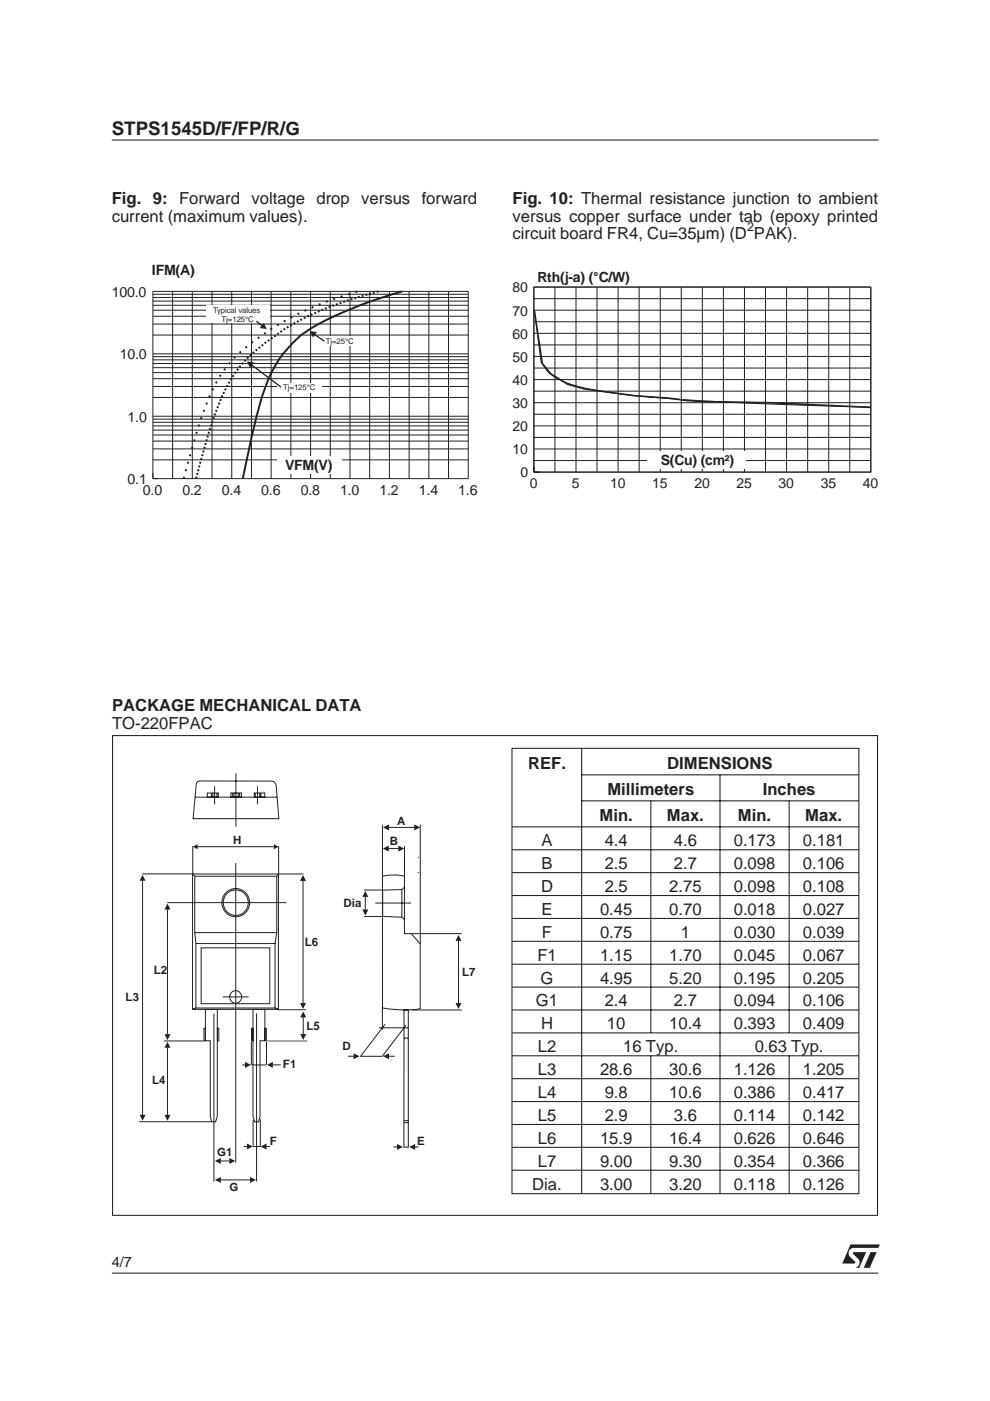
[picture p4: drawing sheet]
<svg xmlns="http://www.w3.org/2000/svg" width="210mm" height="297mm" viewBox="0 0 210 297" stroke-linecap="round" stroke-linejoin="round" font-family="sans-serif">
<path d="M23.7 269.9h162.5" fill="none" stroke="#231f20" stroke-width=".22"/>
<g fill="#231f20">
<path d="M184.6 265.5h1.3l-1.5 3.3h-1.3z" fill-rule="evenodd"/>
<path d="M180.3 263.8h6.3l-.4 .8h-5.1a1.13 1.13 0 0 0-1.1 .7 1.13 1.13 0 0 0 .3 1.2l1 1v.3l-2.7 .1z" fill-rule="evenodd"/>
<path d="M180.9 265.5h2.7l-1.4 3.3h-.7a1.18 1.18 0 0 0 .5-1.9l-1.1-1z" fill-rule="evenodd"/>
</g>
<path d="M23.7 29.7h162.6M23.9 156h162.2v101.7h-162.2z" fill="none" stroke="#231f20" stroke-width=".22"/>
<g fill="none" stroke="#231f20" stroke-width=".21">
<path d="M40.9 179.4v5.9M41.4 169h17.3M41.9 165.8l.5-.2h15.3a1.08 1.08 0 0 1 .8 .8l.6 7.2h-18.2l.7-7.3zM44 168.1h2.3v.9h-2.3zM44.8 168.2v.8M45.1 168.2v.8M45.5 166.7v3.8M46 168.2v.8M48.9 168.1h2.3v.9h-2.3zM49.3 168.2v.8M49.6 168.1v.9M50 164v11.3"/>
<path d="M50.5 168.1v.9M50.8 168.2v.8M53.9 168.1h2.2v.9h-2.2zM54.1 168.2v.8M54.6 166.7v3.8M55.1 168.2v.8M55.3 168.2v.8M59.1 179.4v5.9h5.3M30.2 185.3h10.6M35.5 191.4h25.2M40.8 185.3h18.2v28.7h-18.2zM40.9 185.3l.4 .5"/>
<path d="M41.3 185.8h17.4v11.9h-17.4zM41.3 197.8l.2 2.2M50 183v63.5M58.7 197.7l-.4 2.4M59 185.3l-.3 .5M41.5 200.1h16.8v13.6h-16.8zM41.5 213.7l-.7 .3M45.4 214.9v35.6M47.2 211.4h5.5M54.4 214.9v35.6M58.3 213.7l.7 .3M58.9 214.1h5.9"/>
<path d="M29.5 237.8h15.2M34.8 220.7h8.3M53.3 220.8v5M53.4 225.8h3M56.5 220.9v4.9M57.8 225.8h1.7"/>
<circle cx="50" cy="191.4" r="2.97"/>
<circle cx="50" cy="191.4" r="2.68"/>
<circle cx="50" cy="211.4" r="1.3"/>
</g>
<path d="M56.6 225.8l1.2-.7v1.3z" fill="#231f20"/>
<path d="M56.4 243.1h.8" fill="none" stroke="#231f20" stroke-width=".21"/>
<path d="M55.2 243.1l1.3-.6v1.2z" fill="#231f20"/>
<path d="M53.7 237.4v5.7M55.2 237.3v5.8h-1.6M46.8 246.1h1.9" fill="none" stroke="#231f20" stroke-width=".21"/>
<g fill="#231f20">
<path d="M45.6 246.1l1.2-.6v1.3z"/>
<path d="M48.6 245.5l1.3 .6-1.3 .7z"/>
</g>
<path d="M46.8 250.2h6.3" fill="none" stroke="#231f20" stroke-width=".21"/>
<g fill="#231f20">
<path d="M45.6 250.2l1.2-.7v1.3z"/>
<path d="M53 249.5l1.3 .7-1.3 .6z"/>
</g>
<path d="M30.2 186.7v49.7" fill="none" stroke="#231f20" stroke-width=".21"/>
<g fill="#231f20">
<path d="M30.2 185.5l.7 1.2h-1.3z"/>
<path d="M29.6 236.4h1.3l-.7 1.2z"/>
</g>
<path d="M35.5 192.8v26.5" fill="none" stroke="#231f20" stroke-width=".21"/>
<g fill="#231f20">
<path d="M35.5 191.6l.6 1.2h-1.2z"/>
<path d="M34.9 219.3h1.2l-.6 1.2z"/>
</g>
<path d="M64.2 186.7v26" fill="none" stroke="#231f20" stroke-width=".21"/>
<g fill="#231f20">
<path d="M64.2 185.5l.7 1.3h-1.3z"/>
<path d="M63.6 212.7h1.3l-.7 1.2z"/>
</g>
<path d="M35.5 222.1v14.3" fill="none" stroke="#231f20" stroke-width=".21"/>
<g fill="#231f20">
<path d="M35.5 220.9l.6 1.3h-1.2z"/>
<path d="M34.9 236.4h1.2l-.6 1.2z"/>
</g>
<path d="M41.8 179.5h16.4" fill="none" stroke="#231f20" stroke-width=".21"/>
<g fill="#231f20">
<path d="M40.9 179.5l1-.5v1.1z"/>
<path d="M58.1 179l.9 .5-.9 .6z"/>
</g>
<g fill="none" stroke="#231f20" stroke-width=".21">
<path d="M77.2 188.7h3.8M77.2 194.3h3.8M77.5 190.1v2.8M79.6 191.5h7.6M81.1 185.8l2-.3 2.6 .2v12.3h1.5l1.9 2.1v13.8l-1.8 .2h-2.2l-4-.4zM81.1 188.7l4.1-.1v5.9l-4.1-.2zM85.3 194.5l.4 .5M85.7 188.1l-.4 .5M88.6 181.8h.1M88.6 185h.1M85.6 217.9h.9M85.7 214.1h.9v23.9h-1z"/>
<path d="M85.7 220.1h.8M85.7 237.6h.9"/>
</g>
<g fill="#231f20">
<path d="M77.5 188.9l.6 1.3h-1.3z"/>
<path d="M76.8 192.8h1.3l-.6 1.3z"/>
</g>
<path d="M81.1 174.9v10.8M82.4 179.9h2.1M85.8 179.4v6.3M89.1 174.9v25.2" fill="none" stroke="#231f20" stroke-width=".21"/>
<g fill="#231f20">
<path d="M81.2 179.9l1.2-.6v1.2z"/>
<path d="M84.5 179.3l1.2 .6-1.2 .6z"/>
</g>
<path d="M82.4 175.4h5.5" fill="none" stroke="#231f20" stroke-width=".21"/>
<g fill="#231f20">
<path d="M81.2 175.4l1.3-.6v1.3z"/>
<path d="M87.8 174.8l1.3 .6-1.3 .7z"/>
</g>
<path d="M87.2 197.9h10.7M97.2 199.4v13.3M87.3 214.1h10.6" fill="none" stroke="#231f20" stroke-width=".21"/>
<g fill="#231f20">
<path d="M97.2 198.2l.6 1.3h-1.2z"/>
<path d="M96.6 212.7h1.2l-.6 1.2z"/>
</g>
<path d="M80.3 217.9h5.3M81.1 213.6v4.7M81.6 217.2l-5.2 6.8M86.1 217.4l-5 6.5M76.5 224h4.6M82.4 223.9h1.3" fill="none" stroke="#231f20" stroke-width=".21"/>
<path d="M81.2 223.9l1.3-.6v1.3z" fill="#231f20"/>
<path d="M86.6 238.1v5.1h-1v-5.1M88 243.2h.7" fill="none" stroke="#231f20" stroke-width=".21"/>
<path d="M86.8 243.2l1.2-.7v1.3z" fill="#231f20"/>
<path d="M42.6 201h14.6v11.8h-14.6zM43.2 218h.4v2.7h-.4zM43.6 214h2.5v22.6l-.4 1.3h-.8l-.3-1.3v-15.9h-1zM46.1 218h.3v2.7h-.3zM53.3 218h.3v2.7h-.3zM53.6 214h2.6v6.7h-1.1v15.9l-.3 1.3h-.8l-.4-1.3zM56.2 218h.3v2.7h-.3zM51.4 225.8h.6" fill="none" stroke="#231f20" stroke-width=".21"/>
<path d="M51.9 225.1l1.3 .7-1.3 .6z" fill="#231f20"/>
<path d="M51.6 243.1h.8" fill="none" stroke="#231f20" stroke-width=".21"/>
<path d="M52.4 242.5l1.2 .6-1.2 .6z" fill="#231f20"/>
<path d="M83.5 243.2h.7" fill="none" stroke="#231f20" stroke-width=".21"/>
<path d="M84.2 242.5l1.2 .7-1.2 .6z" fill="#231f20"/>
<path d="M73.7 223.9h1.3" fill="none" stroke="#231f20" stroke-width=".21"/>
<path d="M75 223.3l1.2 .6-1.2 .7z" fill="#231f20"/>
<path d="M64.3 215.6v3.7M56.7 220.7h8.5" fill="none" stroke="#231f20" stroke-width=".21"/>
<g fill="#231f20">
<path d="M64.3 214.5l.6 1.2h-1.2z"/>
<path d="M63.7 219.2h1.2l-.6 1.3z"/>
</g>
<g fill="none" stroke="#231f20" stroke-width=".22">
<path d="M108.5 158.7h73.6v94.4h-73.6zM123.3 158.8v94.2M108.7 175.3h73.3M123.3 164.3h58.7M123.3 169.8h58.7M138 169.8v49.2M152.7 164.3v88.7M167.3 169.8v49.2M108.7 180.2h73.3M108.7 185h73.3M108.7 189.9h73.3M108.7 194.7h73.3"/>
<path d="M108.7 199.6h73.3M108.7 204.4h73.3M108.7 209.3h73.3M108.7 214.1h73.3M108.7 219h73.3M108.7 223.8h73.3M108.7 228.7h73.3M108.7 233.6h73.3M108.7 238.4h73.3M138 223.8v29.2M167.3 223.8v29.2M108.7 243.3h73.3"/>
<path d="M108.7 248.1h73.3"/>
</g>
<g fill="none" stroke="#231f20" stroke-width=".21">
<path d="M32.4 61.8h66.9v39.7h-66.9zM32.4 79h66.9M32.4 78h66.9M32.4 77.1h66.9M32.4 76.3h66.9M32.4 75.6h66.9M32.4 71h66.9M32.4 68.7h66.9M32.4 67h66.9M32.4 65.8h66.9M32.4 64.7h66.9M32.4 63.8h66.9"/>
<path d="M32.4 63.1h66.9M32.4 62.4h66.9M32.4 75h66.9M36.6 61.8v39.7M40.8 61.8v39.7M45 61.8v39.7M49.1 61.8v39.7M53.3 61.8v39.7M57.5 61.8v39.7M61.7 61.8v39.7M65.9 61.8v39.7M70 61.8v39.7"/>
<path d="M74.2 61.8v39.7M78.4 61.8v39.7M82.6 61.8v39.7M86.7 61.8v39.7M90.9 61.8v39.7M95.1 61.8v39.7M32.4 97.5h66.9M32.4 95.2h66.9M32.4 93.5h66.9M32.4 92.2h66.9M32.4 91.2h66.9M32.4 90.3h66.9"/>
<path d="M32.4 89.5h66.9M32.4 88.9h66.9M32.4 84.3h66.9M32.4 81.9h66.9M32.4 80.3h66.9M32.4 88.3h66.9"/>
</g>
<path d="M38.9 101.5a140.7 140.7 0 0 1 5.4-17.2 26.8 26.8 0 0 1 11.3-13.3 63 63 0 0 1 20.3-9.2" fill="none" stroke="#231f20" stroke-width=".41" stroke-dasharray=".4 1.2" stroke-linecap="butt"/>
<path d="M41.6 101.5a120.6 120.6 0 0 1 5.4-17.2 28.1 28.1 0 0 1 11.6-13.3 59.6 59.6 0 0 1 19.5-8.6l2.2-.6" fill="none" stroke="#231f20" stroke-width=".41" stroke-dasharray=".4 .4" stroke-linecap="butt"/>
<path d="M85.3 61.8a84.4 84.4 0 0 0-19.6 8 23.2 23.2 0 0 0-9.4 12.1 131.3 131.3 0 0 0-4.8 19.6" fill="none" stroke="#231f20" stroke-width=".41"/>
<path d="M58.8 96.9h13.7v3.6h-13.7z" fill-rule="evenodd" fill="#fff"/>
<path d="M32.4 100.3v1.2h1.2" fill="none" stroke="#231f20" stroke-width=".21"/>
<path d="M43.8 64.7h13.4v3.8h-13.4z" fill-rule="evenodd" fill="#fff"/>
<path d="M54.3 68.1l1.3 1" fill="none" stroke="#231f20" stroke-width=".27"/>
<path d="M55.9 68.4l.7 1.4-1.5-.2z" fill="#231f20"/>
<path d="M58.8 81.2h9.4v1.9h-9.4z" fill-rule="evenodd" fill="#fff"/>
<path d="M53.3 77.3l6.3 4.8" fill="none" stroke="#231f20" stroke-width=".27"/>
<path d="M52.4 76.6l1.4 .2-.8 1.2z" fill="#231f20"/>
<path d="M68.2 71.4h7.8v1.9h-7.8z" fill-rule="evenodd" fill="#fff"/>
<path d="M66.7 70.9l2.1 1.5" fill="none" stroke="#231f20" stroke-width=".27"/>
<path d="M65.7 70.2l1.5 .2-.8 1.2z" fill="#231f20"/>
<g fill="none" stroke="#231f20" stroke-width=".21">
<path d="M113.2 60.9v39.2M113.2 60.9h71.4v39.2h-71.4zM113.2 78h71.4M113.2 73.1h71.4M113.2 68.2h71.4M113.2 63.3h71.4M113.2 75.6h71.4M113.2 70.7h71.4M113.2 65.8h71.4M113.2 60.9h71.4M113.3 65.7l1.4 11.1a10.5 10.5 0 0 0 7.3 5 130.1 130.1 0 0 0 23.3 3l17.5 .8 21.8 .7M117.7 60.9v39.2"/>
<path d="M122.1 60.9v39.2M126.6 60.9v39.2M131 60.9v39.2M135.5 60.9v39.2M140 60.9v39.2M144.4 60.9v39.2M148.9 60.9v39.2M153.4 60.9v39.2M157.8 60.9v39.2M162.3 60.9v39.2M166.8 60.9v39.2M171.2 60.9v39.2"/>
<path d="M175.7 60.9v39.2M180.2 60.9v39.2M184.6 60.9v39.2M113.2 97.6h71.4M113.2 92.7h71.4M113.2 87.8h71.4M113.2 82.9h71.4M113.2 95.2h71.4M113.2 90.3h71.4M113.2 85.4h71.4M113.2 80.5h71.4M113.2 100.1h71.4"/>
</g>
<path d="M113.3 65.8l1.7 11.3 1.8 2.2 3.5 2.2 3.6 .9 3.6 .5a107.1 107.1 0 0 0 14.3 1.5l3.5 .5 3.6 .2 14.3 .3 21.4 1" fill="none" stroke="#231f20" stroke-width=".34"/>
<path d="M137.2 95.8h20.9v3.6h-20.9z" fill-rule="evenodd" fill="#fff"/>
<text font-size="4" fill="#231f20" x="23.7" y="28.7">STPS1545D/F/FP/R/G</text>
<g font-size="3.5" fill="#231f20">
<text x="23.7" y="43.3">Fig. 9: Forward voltage drop versus forward</text>
<text x="23.7" y="47">current (maximum values).</text>
<text x="108.7" y="43.2">Fig. 10: Thermal resistance junction to ambient</text>
<text x="108.7" y="47">versus copper surface under tab (epoxy printed</text>
<text x="108.7" y="50.7">circuit board FR4, Cu=35µm) (D PAK).</text>
<text x="23.8" y="150.8">PACKAGE MECHANICAL DATA</text>
<text x="23.8" y="154.5">TO-220FPAC</text>
<text x="112" y="163.1">REF.</text>
<text x="141.5" y="163.1">DIMENSIONS</text>
<text x="128.8" y="168.6">Millimeters</text>
<text x="161.7" y="168.6">Inches</text>
<text x="114.8" y="179.4">A</text>
<text x="127.1" y="174.2">Min.</text>
<text x="128.2" y="179.4">4.4</text>
<text x="141.4" y="174.2">Max.</text>
<text x="142.9" y="179.4">4.6</text>
<text x="155.6" y="179.4">0.173</text>
<text x="156.5" y="174.2">Min.</text>
<text x="170.2" y="179.4">0.181</text>
<text x="170.7" y="174.2">Max.</text>
<text x="114.8" y="184.3">B</text>
<text x="128.2" y="184.3">2.5</text>
<text x="142.9" y="184.3">2.7</text>
<text x="155.6" y="184.3">0.098</text>
<text x="170.2" y="184.3">0.106</text>
<text x="114.7" y="189.1">D</text>
<text x="128.2" y="189.1">2.5</text>
<text x="141.9" y="189.1">2.75</text>
<text x="155.6" y="189.1">0.098</text>
<text x="170.2" y="189.1">0.108</text>
<text x="114.8" y="194">E</text>
<text x="127.2" y="194">0.45</text>
<text x="141.9" y="194">0.70</text>
<text x="155.6" y="194">0.018</text>
<text x="170.2" y="194">0.027</text>
<text x="113.9" y="203.7">F1</text>
<text x="114.9" y="198.8">F</text>
<text x="127.2" y="198.8">0.75</text>
<text x="127.2" y="203.7">1.15</text>
<text x="141.9" y="203.7">1.70</text>
<text x="144.3" y="198.8">1</text>
<text x="155.6" y="198.8">0.030</text>
<text x="155.6" y="203.7">0.045</text>
<text x="170.2" y="203.7">0.067</text>
<text x="170.2" y="198.8">0.039</text>
<text x="114.6" y="208.5">G</text>
<text x="127.2" y="208.5">4.95</text>
<text x="141.9" y="208.5">5.20</text>
<text x="155.6" y="208.5">0.195</text>
<text x="170.2" y="208.5">0.205</text>
<text x="113.6" y="213.4">G1</text>
<text x="128.2" y="213.4">2.4</text>
<text x="142.9" y="213.4">2.7</text>
<text x="155.6" y="213.4">0.094</text>
<text x="170.2" y="213.4">0.106</text>
<text x="114.7" y="218.2">H</text>
<text x="128.7" y="218.2">10</text>
<text x="141.9" y="218.2">10.4</text>
<text x="155.6" y="218.2">0.393</text>
<text x="170.2" y="218.2">0.409</text>
<text x="114" y="223.1">L2</text>
<text x="114" y="227.9">L3</text>
<text x="127.2" y="227.9">28.6</text>
<text x="132.2" y="223.1">16 Typ.</text>
<text x="141.9" y="227.9">30.6</text>
<text x="155.6" y="227.9">1.126</text>
<text x="160" y="223.1">0.63 Typ.</text>
<text x="170.2" y="227.9">1.205</text>
<text x="114" y="232.8">L4</text>
<text x="128.2" y="232.8">9.8</text>
<text x="141.9" y="232.8">10.6</text>
<text x="155.6" y="232.8">0.386</text>
<text x="170.2" y="232.8">0.417</text>
<text x="114" y="237.7">L5</text>
<text x="128.2" y="237.7">2.9</text>
<text x="142.9" y="237.7">3.6</text>
<text x="155.6" y="237.7">0.114</text>
<text x="170.2" y="237.7">0.142</text>
<text x="114" y="242.5">L6</text>
<text x="127.2" y="242.5">15.9</text>
<text x="141.9" y="242.5">16.4</text>
<text x="155.6" y="242.5">0.626</text>
<text x="170.2" y="242.5">0.646</text>
<text x="114" y="247.4">L7</text>
<text x="127.2" y="247.4">9.00</text>
<text x="141.9" y="247.4">9.30</text>
<text x="155.6" y="247.4">0.354</text>
<text x="170.2" y="247.4">0.366</text>
<text x="112.9" y="252.2">Dia.</text>
<text x="127.2" y="252.2">3.00</text>
<text x="141.9" y="252.2">3.20</text>
<text x="155.6" y="252.2">0.118</text>
<text x="170.2" y="252.2">0.126</text>
</g>
<text font-size="3.1" fill="#231f20" x="23.7" y="268.6">4/7</text>
<g font-size="3" fill="#231f20">
<text x="32.2" y="58.4">IFM(A)</text>
<text x="114" y="59.8">Rth(j-a) (°C/W)</text>
<text x="23.7" y="62.9">100.0</text>
<text x="108.7" y="62">80</text>
<text x="108.7" y="71.8">60</text>
<text x="108.7" y="66.9">70</text>
<text x="25.4" y="76.2">10.0</text>
<text x="108.7" y="76.7">50</text>
<text x="108.7" y="81.6">40</text>
<text x="27.1" y="89.4">1.0</text>
<text x="108.7" y="86.5">30</text>
<text x="108.7" y="91.4">20</text>
<text x="60.4" y="99.6">VFM(V)</text>
<text x="108.7" y="96.3">10</text>
<text x="110.3" y="101.2">0</text>
<text x="140.1" y="98.7">S(Cu) (cm²)</text>
<text x="27.1" y="102.6">0.1</text>
<text x="30.3" y="104.9">0.0</text>
<text x="38.7" y="104.9">0.2</text>
<text x="47" y="104.9">0.4</text>
<text x="55.4" y="104.9">0.6</text>
<text x="63.8" y="104.9">0.8</text>
<text x="72.1" y="104.9">1.0</text>
<text x="80.5" y="104.9">1.2</text>
<text x="88.8" y="104.9">1.4</text>
<text x="97.2" y="104.9">1.6</text>
<text x="112.3" y="103.5">0</text>
<text x="121.3" y="103.5">5</text>
<text x="129.4" y="103.5">10</text>
<text x="138.3" y="103.5">15</text>
<text x="147.3" y="103.5">20</text>
<text x="156.2" y="103.5">25</text>
<text x="165.1" y="103.5">30</text>
<text x="174" y="103.5">35</text>
<text x="183" y="103.5">40</text>
</g>
<text font-size="2.6" fill="#231f20" x="158.4" y="49.1">2</text>
<g font-size="2.4" fill="#231f20">
<text x="49.4" y="178.9">H</text>
<text x="82.7" y="179.1">B</text>
<text x="84.2" y="174.9">A</text>
<text x="72.9" y="192.3">Dia</text>
<text x="64.6" y="200.6">L6</text>
<text x="32.6" y="206.5">L2</text>
<text x="98" y="206.9">L7</text>
<text x="26.6" y="212.3">L3</text>
<text x="65" y="218.3">L5</text>
<text x="60" y="226.5">F1</text>
<text x="72.6" y="222.7">D</text>
<text x="32.2" y="229.8">L4</text>
<text x="46" y="245">G1</text>
<text x="57.2" y="242.7">F</text>
<text x="88.5" y="242.7">E</text>
<text x="48.6" y="252.6">G</text>
</g>
<g font-size="1.7" fill="#231f20">
<text x="45.2" y="66.3">Typical values</text>
<text x="47" y="68.2">Tj=125°C</text>
<text x="69.1" y="72.9">Tj=25°C</text>
<text x="60" y="82.7">Tj=125°C</text>
</g>
</svg>
